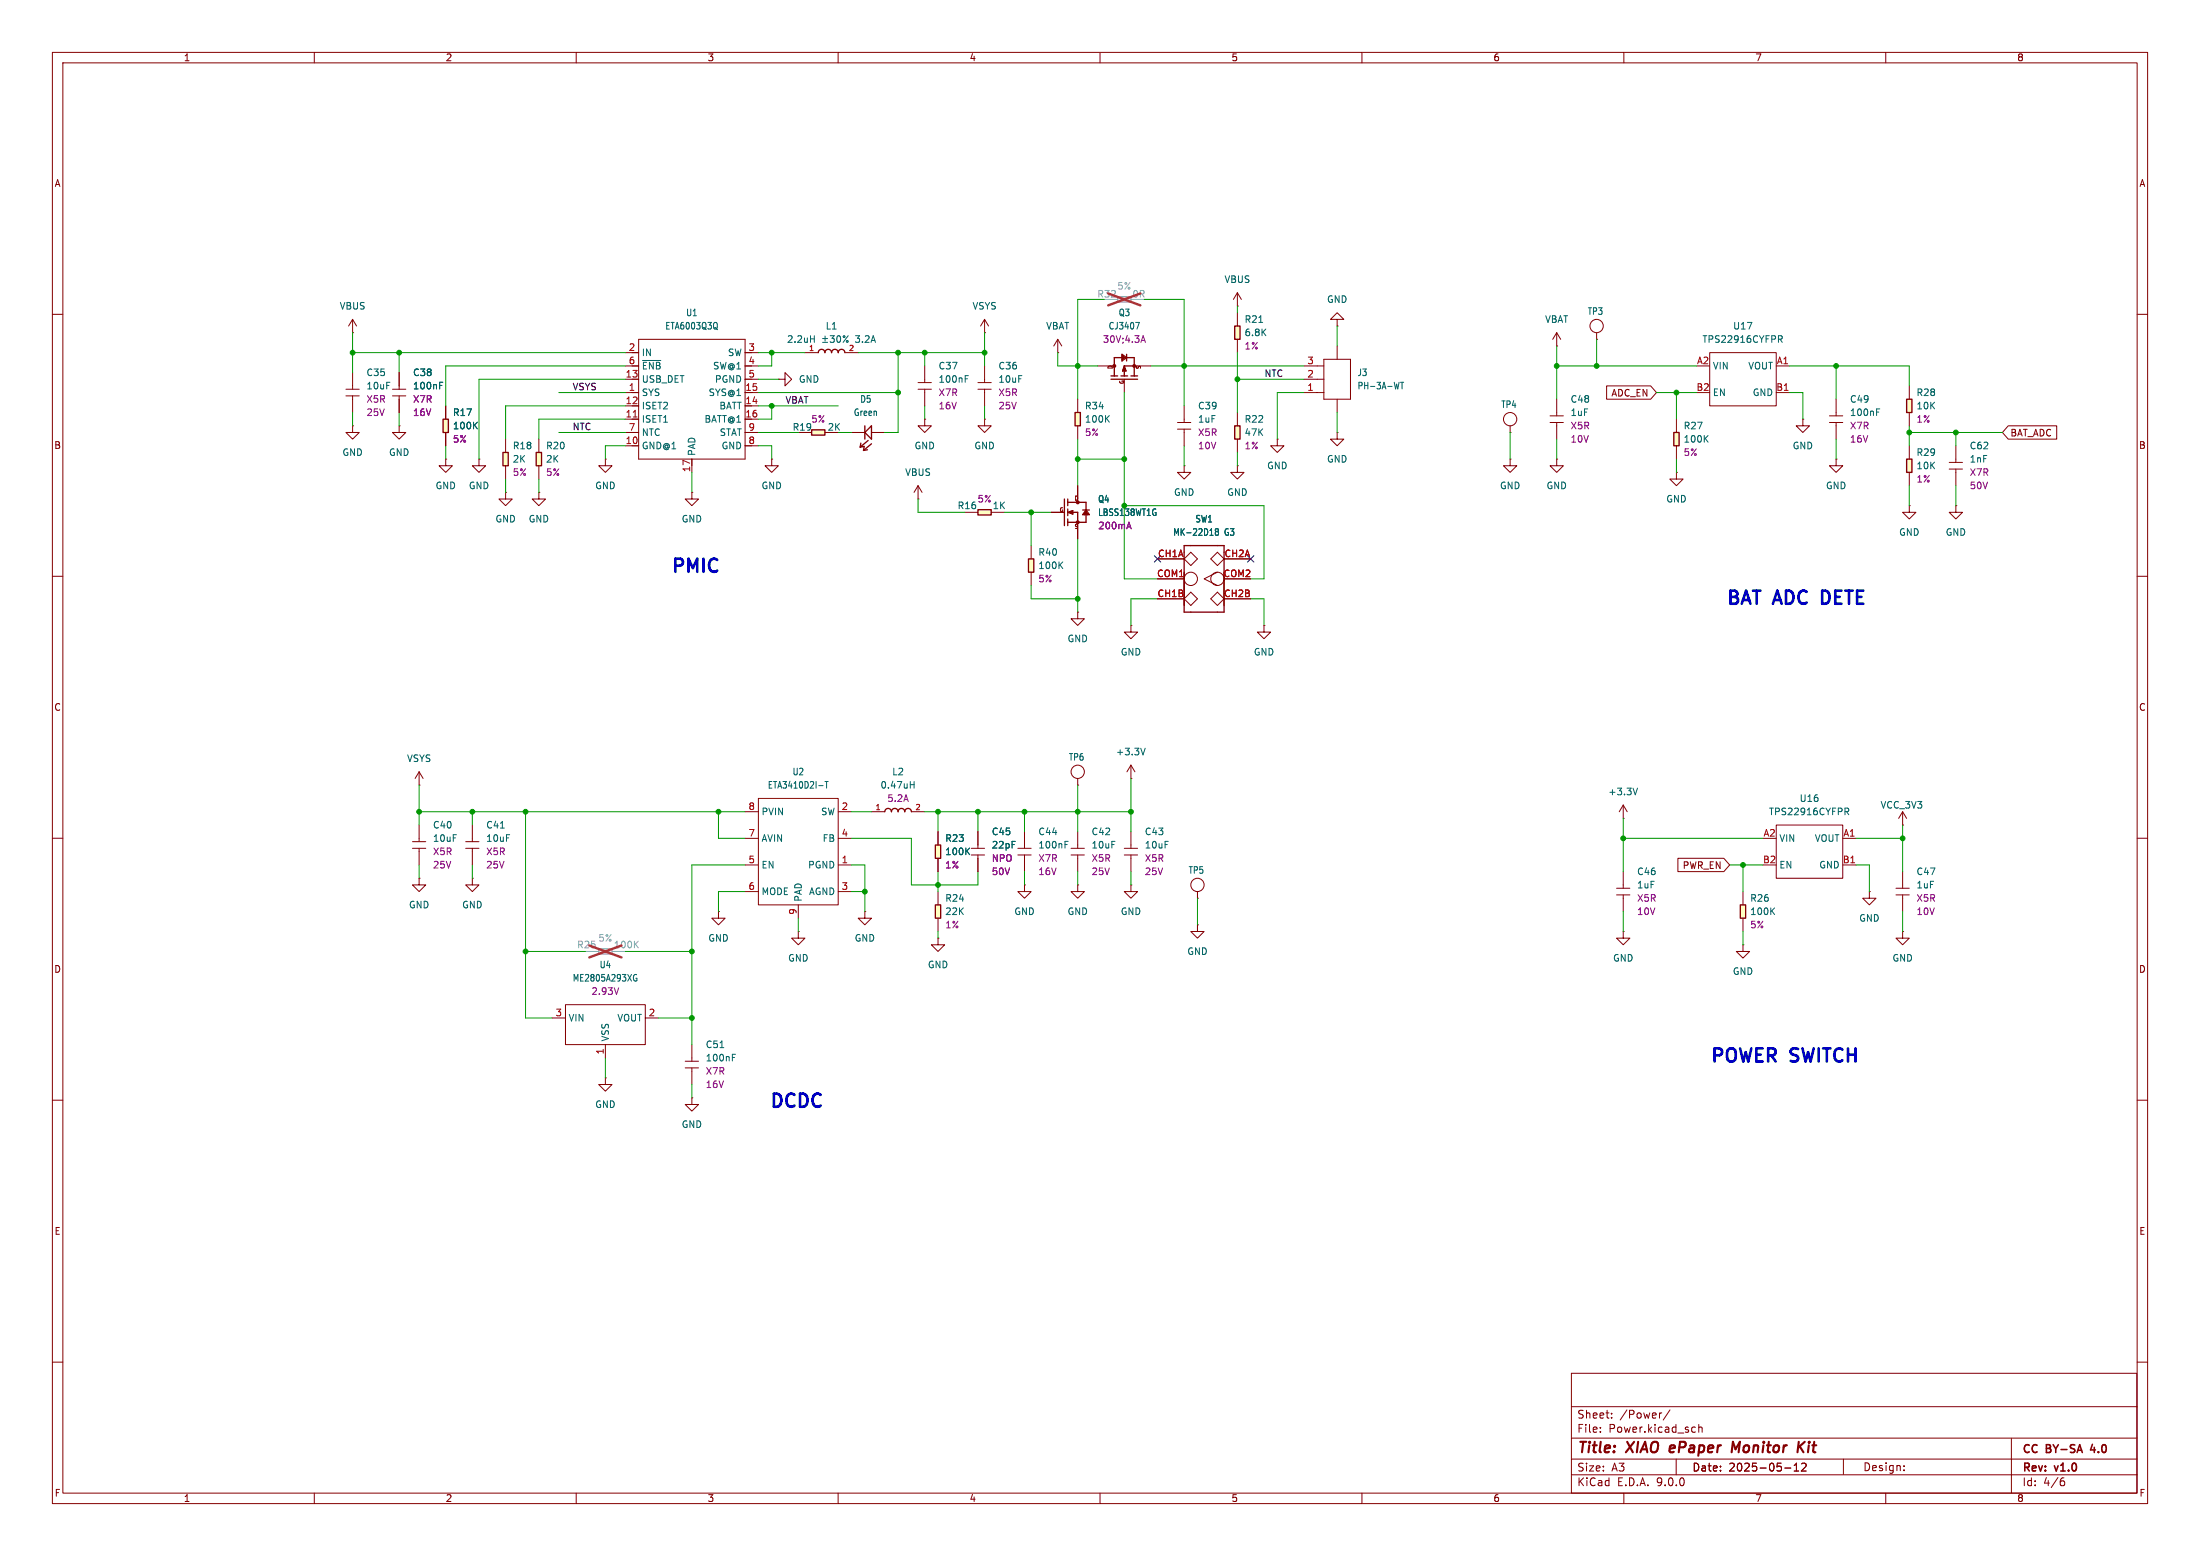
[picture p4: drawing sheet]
<svg xmlns="http://www.w3.org/2000/svg" width="420mm" height="297mm" viewBox="0 0 420 297" stroke-linecap="round" stroke-linejoin="round" font-family="sans-serif">
<g fill="none" stroke="#840000" stroke-width=".19">
<path d="M10 10h400v277h-400zM12 12h396v273h-396zM60 10v2M110 10v2M160 10v2M210 10v2M260 10v2M310 10v2M360 10v2M236.2 58.4h.1M236.2 55.9l-.7 1.3M236.2 55.9l.8 1.3"/>
<path d="M236.2 55.9v2.5M10 60h2M201.9 67.3h.1M201.9 64.8l-.7 1.2M201.9 64.8l.8 1.2M201.9 64.8v2.5M248.9 69.9h3.8M248.9 74.9h3.8M248.9 72.4h3.8M252.7 68.6h5.1v7.6h-5.1zM255.3 61h1.2l-1.2-1.3-1.3 1.3h1.3v1.2M255.3 62.2h.1"/>
<path d="M255.3 66v2.6M255.3 76.2v2.5M408 60h2M255.3 82.6v1.2h1.2l-1.2 1.3-1.3-1.3h1.3M255.3 82.6h.1M10 110h2M408 110h2M10 160h2M80 157.5v3.2M90.2 157.5v3.2M142.2 154.9h2.6M144.8 152.4h15.2v20.3h-15.2z"/>
<path d="M160 154.9h2.6M408 160h2M78.7 161.9h2.6M78.7 160.7h2.6M80 167.6v1.3h1.3l-1.3 1.3-1.3-1.3h1.3M80 167.6h.1M80 161.9v3.2M88.9 161.9h2.5M88.9 160.7h2.5M90.2 167.6v1.3h1.2l-1.2 1.3-1.3-1.3h1.3M90.2 167.6h.1M90.2 161.9v3.2"/>
<path d="M142.2 160h2.6M142.2 165.1h2.6M142.2 170.2h2.6M152.4 172.7v2.6M160 160h2.6M160 165.1h2.6M160 170.2h2.6M10 210h2M408 210h2M10 260h2M300 262.1h107.9v22.9h-107.9zM300 278.5h108"/>
<path d="M300 274.5h108M300 268.5h108M305.5 273.2v.2M305.5 272.5v.1M307.7 270.5v.2M307.7 269.8v.1M317.2 269.7l-.3 .1M318.8 269.1l-1.3 1.9M320 278.5v3M323.2 272.4l.5 .1M323.7 273.3l-.5 .1M324.3 272.5l.2-.1 .4 .1v.9"/>
<path d="M324.3 271.9v1.5M342.5 279.7l.4-.4v1.5M343.9 279.4l.6-.1 .2 .1 .1 .3-.9 1.1h.9M351.9 278.5v2.9M363.5 279.8v.1M384 274.5v4M384 278.5v6.5M408 260h2M60 285v2M110 285v2M160 285v2M210 285v2"/>
<path d="M260 285v2M300 281.5h108M310 285v2M340.7 280.2h1.2M342.5 280.8h.9M360 285v2M363.5 280.6v.1M393.6 282.7h.4l.2 .2-.1 .5-.5 .2M394 282.1l-.4 .1"/>
</g>
<path d="M318.9 276l-.2 .9 .3 .3M319.7 276.3l-.9 .2M332.2 275.2l-.9 1.4-.5-1.4-.2 2M343.6 276.1l.7 1.1M344.5 275.2l-1.2 1.1" fill="none" stroke="#840000" stroke-width=".4"/>
<path d="M399.5 275.7l-.4 1.1h.9" fill="none" stroke="#840000" stroke-width=".3"/>
<path d="M267.1 73l-.3 1.2M267.3 73h.7M267.7 73v1.2M95.5 158.1h.8M156.3 150h.8M157.5 149.2h.6M157.8 149.2v1.2" fill="none" stroke="#006464" stroke-width=".19"/>
<path d="M235.7 62.2h1v2.6h-1z" fill="#ffffc2"/>
<path d="M235.7 62.2h1v2.6h-1zM168.9 154.9a.64 .64 0 0 1 .6-.6 .64 .64 0 0 1 .7 .6 .64 .64 0 0 1 .6-.6 .64 .64 0 0 1 .6 .6 .64 .64 0 0 1 .7-.6 .64 .64 0 0 1 .6 .6 .64 .64 0 0 1 .7-.6 .64 .64 0 0 1 .6 .6" fill="none" stroke="#840000" stroke-width=".25"/>
<g fill="none" stroke="#840000" stroke-width=".19">
<path d="M236.2 59.7v2.5M236.2 64.8v2.5M349.2 79.4h2.6M350.5 76.2v3.2M344.2 80v1.3h1.2l-1.2 1.3-1.3-1.3h1.3M344.2 80h.1M349.2 80.6h2.6M350.5 87.6v1.3h1.3l-1.3 1.3-1.3-1.3h1.3M350.5 87.6h.1M350.5 80.6v3.2M166.4 154.9h2.5M174 154.9h2.5"/>
<path d="M132.1 199.4v3.2M115.6 205.7v1.3h1.2l-1.2 1.3-1.3-1.3h1.3M115.6 205.7h.1M130.8 202.6h2.5M130.8 203.8h2.5M132.1 209.6v1.2h1.2l-1.2 1.3-1.3-1.3h1.3M132.1 209.6h.1M132.1 203.8v3.2"/>
</g>
<path d="M240.3 61.5h.7M358.3 78.7h.4M358.3 78h.6M173.8 149.8h.7M174.5 149.2v1.2M137.5 200h.7M139.8 201.8h.4M139.8 201.2h.6" fill="none" stroke="#006464" stroke-width=".19"/>
<path d="M178.6 161.3h1v2.5h-1z" fill="#ffffc2"/>
<path d="M178.6 161.3h1v2.5h-1z" fill="none" stroke="#840000" stroke-width=".25"/>
<path d="M179.1 158.8v2.5M186.7 158.8v3.1M179.1 163.8v2.6M185.4 161.9h2.6M185.4 163.2h2.6M186.7 163.2v3.2" fill="none" stroke="#840000" stroke-width=".19"/>
<path d="M184.6 162.4l.5 .7M185.1 161.9l-.7 .7" fill="none" stroke="#006464" stroke-width=".19"/>
<path d="M364 76.2h1v2.5h-1z" fill="#ffffc2"/>
<path d="M364 76.2h1v2.5h-1z" fill="none" stroke="#840000" stroke-width=".25"/>
<path d="M364.5 73.7v2.5M364.5 78.7v2.6M364.5 96.5v1.3h1.3l-1.3 1.3-1.3-1.3h1.3M364.5 96.5h.1M372.1 88.3h2.5M372.1 89.5h2.5M373.4 96.5v1.3h1.2l-1.2 1.3-1.3-1.3h1.3M373.4 96.5h.1M373.4 85.1v3.2M373.4 89.5v3.2" fill="none" stroke="#840000" stroke-width=".19"/>
<path d="M114.3 181.1h2.5v1h-2.5z" fill="#f0f0f0"/>
<path d="M114.3 181.1h2.5v1h-2.5z" fill="none" stroke="#a1a1a1" stroke-width=".25"/>
<path d="M111.8 181.6h2.5" fill="none" stroke="#a1a1a1" stroke-width=".19"/>
<path d="M121.8 179.6l-.7 .8M121.3 180.2l.5 .7" fill="none" stroke="#989898" stroke-width=".19"/>
<path d="M112.5 180.5l6.1 2.2M118.6 180.5l-6.1 2.2" fill="none" stroke="#e12e31" stroke-width=".46"/>
<path d="M105.4 194.3h2.5M107.9 191.8h15.3v7.6h-15.3zM115.6 199.4v2.5M123.2 194.3h2.5" fill="none" stroke="#840000" stroke-width=".19"/>
<path d="M121.4 186.7h.2l-.1 .5-.2 .1-.3-.2M121.5 186.1l-.2-.1-.3 .2" fill="none" stroke="#006464" stroke-width=".19"/>
<path d="M118.1 188.5l-.4 1.3" fill="none" stroke="#840084" stroke-width=".19"/>
<path d="M178.6 172.7h1v2.6h-1z" fill="#ffffc2"/>
<path d="M178.6 172.7h1v2.6h-1z" fill="none" stroke="#840000" stroke-width=".25"/>
<path d="M179.1 179.1v1.2h1.2l-1.2 1.3-1.3-1.3h1.3M179.1 179.1h.1M179.1 170.2v2.5M179.1 175.3v2.5" fill="none" stroke="#840000" stroke-width=".19"/>
<path d="M364 87.6h1v2.6h-1z" fill="#ffffc2"/>
<path d="M364 87.6h1v2.6h-1z" fill="none" stroke="#840000" stroke-width=".25"/>
<g fill="none" stroke="#840000" stroke-width=".19">
<path d="M148.6 72.4h1.3v-1.3l1.2 1.3-1.2 1.3v-1.3M148.6 72.4h.1M175.3 73h2.5M175.3 74.3h2.5M176.5 69.9v3.1M176.5 74.3v3.2M175.3 95.3h.1M175.3 92.7l-.8 1.3M175.3 92.7l.7 1.3M175.3 92.7v2.6M176.5 80v1.3h1.3l-1.3 1.3-1.2-1.3h1.2M176.5 80h.1"/>
<path d="M188 80v1.3h1.2l-1.2 1.3-1.3-1.3h1.3M188 80h.1M364.5 85.1v2.5M364.5 90.2v2.5M80 149.9h.1M80 147.3l-.8 1.3M80 147.3l.8 1.3M80 147.3v2.6M195.6 158.8v3.1M205.7 149.9h.1M205.7 148.6v1.3M205.7 158.8v3.1"/>
<path d="M215.9 148.6h.1M215.9 146.1v2.5M215.9 158.8v3.1M215.9 146.1l-.8 1.2M215.9 146.1l.8 1.2M137.2 174v1.3h1.2l-1.2 1.2-1.3-1.2h1.3M137.2 174h.1M152.4 177.8v1.3h1.3l-1.3 1.2-1.3-1.2h1.3M152.4 177.8h.1M165.1 174v1.3h1.3l-1.3 1.2-1.3-1.2h1.3M165.1 174h.1M194.3 161.9h2.5"/>
<path d="M194.3 163.2h2.5M195.6 168.9v1.3h1.2l-1.2 1.3-1.3-1.3h1.3M195.6 168.9h.1M195.6 163.2v3.2M204.5 161.9h2.5M204.5 163.2h2.5M205.7 168.9v1.3h1.3l-1.3 1.3-1.2-1.3h1.2M205.7 168.9h.1M205.7 163.2v3.2M214.6 161.9h2.6M214.6 163.2h2.6M215.9 168.9v1.3h1.3l-1.3 1.3-1.3-1.3h1.3"/>
<path d="M215.9 168.9h.1M215.9 163.2v3.2M228.6 171.5h.1M228.6 176.5v1.3h1.3l-1.3 1.3-1.3-1.3h1.3M228.6 176.5h.1M228.6 170.2v1.3M361.9 169.5h2.6M361.9 170.8h2.6M363.2 166.4v3.1M363.2 170.8v3.2"/>
<circle cx="205.7" cy="147.3" r="1.27"/>
<circle cx="228.6" cy="168.9" r="1.27"/>
</g>
<path d="M184.3 72.3h.4M184.3 71.7h.6M218.6 142.8l-.4 1.3M203.3 161.2h.4M203.3 160.6h.6" fill="none" stroke="#006464" stroke-width=".19"/>
<path d="M154.9 82h2.6v1.1h-2.6z" fill="#ffffc2"/>
<path d="M154.9 82h2.6v1.1h-2.6zM164.2 85.3l.8-.1-.2 .8M164.3 84.6l-.1 .7M165.1 81.3v2.5M165.6 85.9l-.8 .1M165.7 84.1l-1.5 1.2M166.4 84.7l-1.6 1.3M166.4 81.3v2.5l-1.3-1.2z" fill="none" stroke="#840000" stroke-width=".25"/>
<path d="M162.6 82.6h2.5M166.4 82.6h2.5" fill="none" stroke="#840000" stroke-width=".19"/>
<path d="M186.7 97.3h2.5v1h-2.5z" fill="#ffffc2"/>
<path d="M186.7 97.3h2.5v1h-2.5z" fill="none" stroke="#840000" stroke-width=".25"/>
<path d="M326.4 67.3h12.7v10.2h-12.7zM339.1 69.9h2.5M339.1 74.9h2.5M184.1 97.8h2.6" fill="none" stroke="#840000" stroke-width=".19"/>
<path d="M339.5 64.1h.5l.2 .2-.1 .4h-.6M339.8 64.7l.4 .6" fill="none" stroke="#006464" stroke-width=".19"/>
<path d="M319.5 82.6h1v2.5h-1z" fill="#ffffc2"/>
<path d="M156.2 67.3a.64 .64 0 0 1 .6-.6 .64 .64 0 0 1 .7 .6 .64 .64 0 0 1 .6-.6 .64 .64 0 0 1 .6 .6 .64 .64 0 0 1 .7-.6 .64 .64 0 0 1 .6 .6 .64 .64 0 0 1 .7-.6 .64 .64 0 0 1 .6 .6M319.5 82.6h1v2.5h-1zM226.1 105.4v-1.3h7.6v1.3M226.1 106.7v10.1h7.6v-10.1" fill="none" stroke="#840000" stroke-width=".25"/>
<g fill="none" stroke="#840000" stroke-width=".19">
<path d="M153.7 67.3h2.5M161.3 67.3h2.5M188 63.5h.1M188 61l-.8 1.2M188 61l.7 1.2M188 61v2.5M297.2 66h.1M297.2 63.5l-.8 1.3M297.2 63.5l.7 1.3M297.2 63.5v2.5M304.8 64.8h.1M304.8 63.5v1.3"/>
<path d="M147.3 87.6v1.3h1.3l-1.3 1.3-1.3-1.3h1.3M147.3 87.6h.1M288.3 82.6h.1M288.3 81.3v1.3M297.2 87.6v1.3h1.2l-1.2 1.3-1.3-1.3h1.3M297.2 87.6h.1M320 90.2v1.2h1.3l-1.3 1.3-1.2-1.3h1.2M320 90.2h.1M320 80v2.6M320 85.1v2.5M221 106.7h5.1M221 110.5h5.1"/>
<path d="M221 114.3h5.1M227.3 105.4l1.3 1.3-1.3 1.3-1.2-1.3zM227.3 113l1.3 1.3-1.3 1.3-1.2-1.3zM231.1 106.7l1.3-1.3 1.3 1.3-1.3 1.3zM231.1 114.3l1.3-1.3 1.3 1.3-1.3 1.3zM232.4 109.2l-2.5 1.3 2.5 1.3M233.7 106.7h5.1M233.7 110.5h5.1M233.7 114.3h5.1"/>
<circle cx="304.8" cy="62.2" r="1.27"/>
<circle cx="288.3" cy="80" r="1.27"/>
<circle cx="227.3" cy="110.5" r="1.27"/>
<circle cx="232.4" cy="110.5" r="1.27"/>
</g>
<g fill="none" stroke="#006464" stroke-width=".19">
<path d="M154.7 64.7h.8M155.5 64.1v1.2M157 64.6h1M157 65.3h1M157.5 64.1v1M158.5 64.1h.8l-.5 .5 .4 .1v.5l-.2 .1-.5-.1M159.9 64.2l.2-.1a.68 .68 0 0 1 .4 .6 .68 .68 0 0 1-.4 .6l-.4-.4zM161.9 64.1l-.9 1.2M325.5 83.7l.6 .7M326.1 83.1l-.7 .8M232.2 101.5l-.2-.3 .2-.3h.2l.2 .3-.2 .3M232.2 101.5l-.2 .2 .2 .5 .3-.1 .1-.2-.2-.4"/>
<path d="M232.2 101.5h.2"/>
<circle cx="161.1" cy="64.3" r=".18"/>
<circle cx="161.7" cy="65.2" r=".18"/>
</g>
<path d="M84.6 80h1v2.6h-1z" fill="#ffffc2"/>
<path d="M84.6 80h1v2.6h-1z" fill="none" stroke="#840000" stroke-width=".25"/>
<g fill="none" stroke="#840000" stroke-width=".19">
<path d="M66 75.6h2.6M66 74.3h2.6M67.3 71.1v3.2M67.3 75.6v3.1M74.9 75.6h2.6M74.9 74.3h2.6M76.2 71.1v3.2M76.2 75.6v3.1M85.1 77.5v2.5M295.9 79.4h2.5M297.2 76.2v3.2M67.3 81.3v1.3h1.3l-1.3 1.2-1.3-1.2h1.3"/>
<path d="M67.3 81.3h.1M76.2 81.3v1.3h1.3l-1.3 1.2-1.3-1.2h1.3M76.2 81.3h.1M85.1 87.6v1.3h1.3l-1.3 1.3-1.3-1.3h1.3M85.1 87.6h.1M85.1 82.6v2.5M91.4 87.6v1.3h1.3l-1.3 1.3-1.2-1.3h1.2M91.4 87.6h.1M226.1 88.9v1.3h1.2l-1.2 1.2-1.3-1.2h1.3M226.1 88.9h.1M236.2 88.9v1.3h1.3l-1.3 1.2-1.3-1.2h1.3M236.2 88.9h.1"/>
<path d="M288.3 87.6v1.3h1.3l-1.3 1.3-1.3-1.3h1.3M288.3 87.6h.1M295.9 80.6h2.5M297.2 80.6v3.2M205.7 116.8v1.3h1.3l-1.3 1.3-1.2-1.3h1.2M205.7 116.8h.1M215.9 119.4v1.3h1.3l-1.3 1.2-1.3-1.2h1.3M215.9 119.4h.1M241.3 119.4v1.3h1.3l-1.3 1.2-1.3-1.2h1.3M241.3 119.4h.1"/>
</g>
<path d="M83.9 73.6h.5M83.9 73h.6M90.6 81.1l.5 .8M91.1 80.6l-.7 .7" fill="none" stroke="#006464" stroke-width=".19"/>
<path d="M196.3 106.7h1.1v2.5h-1.1z" fill="#ffffc2"/>
<g fill="none" stroke="#840000" stroke-width=".25">
<path d="M203.2 95.3v5M203.8 95.3v1.2M203.8 97.2v1.2M203.8 99.1v1.2M203.8 95.9h3.5v3.8h-3.5M204.2 97.8l.6 .3M204.2 97.8h1.5v1.9M204.3 97.7l.5 .4M204.8 97.5l-1 .3 1 .3M204.8 97.5l-.6 .3M204.8 97.5v.6M206.7 97.3h1.3"/>
<path d="M207.3 97.3l.7 .9h-1.3zM207.3 97.8l-.3 .3M207.3 97.8l-.3 .4M207.3 97.8l.3 .3M207.3 97.8l.3 .4M196.3 106.7h1.1v2.5h-1.1z"/>
<circle cx="205.7" cy="99.7" r=".25"/>
</g>
<g fill="none" stroke="#840000" stroke-width=".19">
<path d="M67.3 63.5h.1M67.3 61l-.8 1.2M67.3 61l.8 1.2M67.3 61v2.5M186.7 74.3h2.5M186.7 73h2.5M188 69.9v3.1M188 74.3v3.2M96.5 94v1.3h1.3l-1.3 1.2-1.3-1.2h1.3M96.5 94h.1M200.7 97.8h2.5M205.7 92.7v2.6"/>
<path d="M205.7 99.7v3.2M196.8 104.1v2.6M196.8 109.2v2.6M339.1 157.5h12.7v10.1h-12.7zM363.2 157.5h.1M363.2 154.9l-.7 1.3M363.2 154.9l.8 1.3M363.2 154.9v2.6M309.9 177.8v1.3h1.2l-1.2 1.2-1.3-1.2h1.3M309.9 177.8h.1M351.8 160h2.5M351.8 165.1h2.5"/>
<path d="M356.9 170.2v1.3h1.2l-1.2 1.2-1.3-1.2h1.3M356.9 170.2h.1M363.2 177.8v1.3h1.3l-1.3 1.2-1.3-1.2h1.3M363.2 177.8h.1"/>
</g>
<path d="M202.3 107.8l.6 .7M202.9 107.3l-.7 .7M352.2 154.2h.5l.2 .3-.1 .4h-.6M352.5 154.9l.4 .6" fill="none" stroke="#006464" stroke-width=".19"/>
<path d="M215.5 99.7l.5 1.2M215.2 100.6h.6" fill="none" stroke="#840084" stroke-width=".19"/>
<path d="M102.4 86.4h1v2.5h-1z" fill="#ffffc2"/>
<path d="M102.4 86.4h1v2.5h-1z" fill="none" stroke="#840000" stroke-width=".25"/>
<path d="M102.9 83.8v2.6M102.9 88.9v2.5" fill="none" stroke="#840000" stroke-width=".19"/>
<path d="M96 86.4h1v2.5h-1z" fill="#ffffc2"/>
<path d="M96 86.4h1v2.5h-1z" fill="none" stroke="#840000" stroke-width=".25"/>
<g fill="none" stroke="#840000" stroke-width=".19">
<path d="M96.5 83.8v2.6M96.5 88.9v2.5M102.9 94v1.3h1.2l-1.2 1.2-1.3-1.2h1.3M102.9 94h.1M309.9 156.2h.1M309.9 153.7v2.5M309.9 153.7l-.8 1.2M309.9 153.7l.7 1.2M308.6 169.5h2.5M308.6 170.8h2.5M309.9 166.4v3.1M309.9 170.8v3.2"/>
<path d="M332.7 180.3v1.3h1.3l-1.3 1.3-1.2-1.3h1.2M332.7 180.3h.1"/>
</g>
<path d="M312.6 150.4l-.4 1.3" fill="none" stroke="#006464" stroke-width=".19"/>
<path d="M332.2 172.7h1v2.6h-1z" fill="#ffffc2"/>
<path d="M332.2 172.7h1v2.6h-1z" fill="none" stroke="#840000" stroke-width=".25"/>
<path d="M115.6 87.6v1.3h1.2l-1.2 1.3-1.3-1.3h1.3M115.6 87.6h.1M132.1 94v1.3h1.2l-1.2 1.2-1.3-1.2h1.3M132.1 94h.1M332.7 170.2v2.5M332.7 175.3v2.5" fill="none" stroke="#840000" stroke-width=".19"/>
<path d="M338.2 173.8l.6 .8M338.8 173.3l-.7 .7" fill="none" stroke="#006464" stroke-width=".19"/>
<path d="M213.4 56.6h2.5v1.1h-2.5z" fill="#f0f0f0"/>
<path d="M213.4 56.6h2.5v1.1h-2.5z" fill="none" stroke="#a1a1a1" stroke-width=".25"/>
<path d="M210.8 57.2h2.6" fill="none" stroke="#a1a1a1" stroke-width=".19"/>
<path d="M211.6 56l6.1 2.3M217.7 56l-6.1 2.3" fill="none" stroke="#e12e31" stroke-width=".46"/>
<g fill="none" stroke="#840000" stroke-width=".25">
<path d="M212.1 72.4h5.1M212.1 71.8h1.3M212.7 71.8v-3.5h3.8v3.5M214 71.8h1.3M214.2 67.6l.9 .7-.9 .6zM214.2 67.9l.4 .4M214.3 70.8h.6M214.3 67.9l.3 .4M214.6 70.2v1.6M214.6 70.2l.3 .6M214.6 70.2l-.3 .6M214.6 69.9l-.3 .9"/>
<path d="M214.6 69.9l.3 .9M214.6 69.9h1.9M214.6 68.3l-.4 .3M214.6 68.3l-.3 .3M214.8 70.4l-.5 .4M215.1 67.6v1.3M215.9 71.8h1.3"/>
<circle cx="216.5" cy="69.8" r=".25"/>
</g>
<path d="M209.5 69.9h2.6M214.6 69.9v.3M214.6 72.4v2.5M216.5 69.9h3.2" fill="none" stroke="#840000" stroke-width=".19"/>
<path d="M216.8 61.5h.7l-.4 1.3" fill="none" stroke="#006464" stroke-width=".19"/>
<path d="M217.9 65h.6M218.2 64.1l.5 1.2" fill="none" stroke="#840084" stroke-width=".19"/>
<path d="M235.7 81.3h1v2.5h-1z" fill="#ffffc2"/>
<path d="M235.7 81.3h1v2.5h-1z" fill="none" stroke="#840000" stroke-width=".25"/>
<g fill="none" stroke="#840000" stroke-width=".19">
<path d="M119.4 67.3h2.5M119.4 69.9h2.5M119.4 72.4h2.5M119.4 74.9h2.5M119.4 77.5h2.5M121.9 64.8h20.3v22.8h-20.3zM142.2 67.3h2.6M142.2 69.9h2.6M142.2 72.4h2.6M142.2 74.9h2.6M142.2 77.5h2.6M226.1 77.5v3.1"/>
<path d="M236.2 78.7v2.6M119.4 80h2.5M119.4 82.6h2.5M119.4 85.1h2.5M132.1 87.6v2.6M142.2 80h2.6M142.2 82.6h2.6M142.2 85.1h2.6M224.8 80.6h2.5M224.8 81.9h2.5M226.1 81.9v3.2M236.2 83.8v2.6"/>
<path d="M243.8 83.8v1.3h1.3l-1.3 1.3-1.2-1.3h1.2M243.8 83.8h.1"/>
</g>
<path d="M122.7 68.8h3.5M136.9 62.9h.1M136.9 61.7v.9" fill="none" stroke="#006464" stroke-width=".19"/>
<path d="M120.9 79.6h.7" fill="none" stroke="#a90000" stroke-width=".19"/>
<path d="M205.2 78.7h1v2.6h-1z" fill="#ffffc2"/>
<path d="M205.2 78.7h1v2.6h-1z" fill="none" stroke="#840000" stroke-width=".25"/>
<g fill="none" stroke="#840000" stroke-width=".19">
<path d="M76.2 71.1v2.6M76.2 76.2v2.5M85.1 77.5v2.5M205.7 76.2v2.5M306.7 73.7h8.4l1.1 1.2-1.1 1.3h-8.4zM85.1 82.6v2.5M200.7 97.8h2.5M205.7 81.3v2.5M205.7 92.7v2.6M383.4 81.3h9.2v2.5h-9.2l-1.1-1.2zM205.7 100.3v2.6M221 106.7h5.1"/>
<path d="M221 110.5h5.1M221 114.3h5.1M233.7 106.7h5.1M233.7 110.5h5.1M233.7 114.3h5.1M179.1 158.8v2.5M186.7 158.8v2.5M179.1 163.8v2.6M186.7 163.8v2.6M320.3 163.8h8.8l1.1 1.3-1.1 1.3h-8.8z"/>
</g>
<path d="M83.9 73.6h.5M83.9 73h.6M211.2 79.9l.6 .7M211.8 79.3l-.7 .7M90.6 81.1l.5 .8M91.1 80.6l-.7 .7M232.2 101.5l-.2-.3 .2-.3h.2l.2 .3-.2 .3M232.2 101.5l-.2 .2 .2 .5 .3-.1 .1-.2-.2-.4M232.2 101.5h.2M184.6 162.4l.5 .7M185.1 161.9l-.7 .7" fill="none" stroke="#006464" stroke-width=".19"/>
<g fill="none" stroke="#009600" stroke-width=".19">
<path d="M210.8 57.2h-5.1v19M218.4 57.2h7.7v20.3M236.2 58.4v1.3M67.3 67.3h52.1M67.3 63.5v7.6M67.3 78.7v2.6M76.2 67.3v3.8M76.2 78.7v2.6M106.7 74.9h12.7M119.4 69.9h-34.3v7.6M119.4 77.5h-22.9v6.3M119.4 72.4h-28v15.2"/>
<path d="M144.8 77.5h15.2M144.8 74.9h26.6M144.8 72.4h3.8M144.8 67.3h8.9M147.3 77.5v2.5h-2.5M147.3 67.3v2.6h-2.5M163.8 67.3h24.2M171.4 67.3v15.3h-2.5M176.5 67.3v2.6M176.5 77.5v2.5M188 63.5v6.4M188 77.5v2.5"/>
<path d="M201.9 67.3v2.6h7.6M214.6 74.9v35.6h6.4M219.7 69.9h29.2M236.2 72.4h12.7M236.2 67.3v11.4M248.9 74.9h-5.1v8.9M255.3 62.2v3.8M255.3 78.7v3.9M297.2 69.9h26.6M297.2 66v10.2M304.8 64.8v5.1M316.2 74.9h7.6"/>
<path d="M320 74.9v5.1M341.6 69.9h22.9v3.8M341.6 74.9h2.6v5.1M350.5 69.9v6.3M85.1 85.1v2.5M96.5 91.4v2.6M102.9 91.4v2.6M106.7 82.6h12.7M119.4 85.1h-3.8v2.5M119.4 80h-16.5v3.8M132.1 90.2v3.8M144.8 82.6h7.6"/>
<path d="M144.8 85.1h2.5v2.5M160 82.6h2.6M175.3 95.3v2.5h8.8M191.8 97.8h8.9M196.8 97.8v6.3M205.7 83.8v8.9M205.7 87.6h8.9M214.6 96.5h26.7v14h-2.5M226.1 85.1v3.8M236.2 86.4v2.5M288.3 82.6v5M297.2 83.8v3.8"/>
<path d="M320 87.6v2.6M350.5 83.8v3.8M364.5 82.6h17.8M364.5 81.3v3.8M364.5 92.7v3.8M373.4 82.6v2.5M373.4 92.7v3.8M196.8 111.8v2.5h8.9M205.7 102.9v13.9M221 114.3h-5.1v5.1M238.8 114.3h2.5v5.1M80 154.9h62.2"/>
<path d="M80 149.9v7.6M90.2 154.9v2.6M100.3 154.9v39.4h5.1M137.2 154.9v5.1h5M162.6 154.9h3.8M176.5 154.9h39.4M179.1 154.9v3.9M186.7 154.9v3.9M195.6 154.9v3.9M205.7 149.9v8.9M215.9 148.6v10.2M309.9 156.2v10.2"/>
<path d="M363.2 157.5v8.9M80 165.1v2.5M90.2 165.1v2.5M142.2 165.1h-10.1v34.3M142.2 170.2h-5v3.8M152.4 175.3v2.5M162.6 165.1h2.5v8.9M162.6 160h11.4v8.9h12.7v-2.5M162.6 170.2h2.5M179.1 166.4v3.8M179.1 177.8v1.3M195.6 166.4v2.5"/>
<path d="M205.7 166.4v2.5M215.9 166.4v2.5M228.6 171.5v5M309.9 160h26.6M309.9 174v3.8M330.2 165.1h6.3M332.7 165.1v5.1M332.7 177.8v2.5M354.3 165.1h2.6v5.1M354.3 160h8.9M363.2 174v3.8M100.3 181.6h11.5"/>
<path d="M119.4 181.6h12.7M125.7 194.3h6.4M115.6 201.9v3.8M132.1 207v2.6"/>
</g>
<path d="M220.4 106.1l1.2 1.2M221.6 106.1l-1.2 1.2M238.2 106.1l1.2 1.2M239.4 106.1l-1.2 1.2" fill="none" stroke="#000084" stroke-width=".19"/>
<path d="M348.5 112.7h-.6v2.5h.6" fill="none" stroke="#0000c2" stroke-width=".5"/>
<path d="M215.5 99.7l.5 1.2M215.2 100.6h.6" fill="none" stroke="#840084" stroke-width=".19"/>
<g fill="#009600" stroke="#009600" stroke-width=".19">
<circle cx="100.3" cy="154.9" r=".46"/>
<circle cx="100.3" cy="181.6" r=".46"/>
<circle cx="132.1" cy="194.3" r=".46"/>
<circle cx="137.2" cy="154.9" r=".46"/>
<circle cx="132.1" cy="181.6" r=".46"/>
<circle cx="80" cy="154.9" r=".46"/>
<circle cx="90.2" cy="154.9" r=".46"/>
<circle cx="171.4" cy="67.3" r=".46"/>
<circle cx="147.3" cy="77.5" r=".46"/>
<circle cx="147.3" cy="67.3" r=".46"/>
<circle cx="76.2" cy="67.3" r=".46"/>
<circle cx="67.3" cy="67.3" r=".46"/>
<circle cx="165.1" cy="170.2" r=".46"/>
<circle cx="179.1" cy="154.9" r=".46"/>
<circle cx="186.7" cy="154.9" r=".46"/>
<circle cx="179.1" cy="168.9" r=".46"/>
<circle cx="176.5" cy="67.3" r=".46"/>
<circle cx="171.4" cy="74.9" r=".46"/>
<circle cx="188" cy="67.3" r=".46"/>
<circle cx="205.7" cy="114.3" r=".46"/>
<circle cx="214.6" cy="96.5" r=".46"/>
<circle cx="196.8" cy="97.8" r=".46"/>
<circle cx="363.2" cy="160" r=".46"/>
<circle cx="332.7" cy="165.1" r=".46"/>
<circle cx="309.9" cy="160" r=".46"/>
<circle cx="226.1" cy="69.9" r=".46"/>
<circle cx="214.6" cy="87.6" r=".46"/>
<circle cx="205.7" cy="87.6" r=".46"/>
<circle cx="205.7" cy="69.9" r=".46"/>
<circle cx="236.2" cy="72.4" r=".46"/>
<circle cx="350.5" cy="69.9" r=".46"/>
<circle cx="373.4" cy="82.6" r=".46"/>
<circle cx="364.5" cy="82.6" r=".46"/>
<circle cx="195.6" cy="154.9" r=".46"/>
<circle cx="205.7" cy="154.9" r=".46"/>
<circle cx="215.9" cy="154.9" r=".46"/>
<circle cx="320" cy="74.9" r=".46"/>
<circle cx="297.2" cy="69.9" r=".46"/>
<circle cx="304.8" cy="69.9" r=".46"/>
</g>
<g font-size="3.5" fill="#0000c2">
<text x="128" y="109.5">PMIC</text>
<text x="329.4" y="115.6">BAT ADC</text>
<text x="348.9" y="115.6">DETE</text>
<text x="326.4" y="202.9">POWER</text>
<text x="342" y="202.9">SWITCH</text>
<text x="146.8" y="211.6">DCDC</text>
</g>
<g font-size="2.8" fill="#840000">
<text x="301" y="277.9">Title:</text>
<text x="310.6" y="277.9">XIAO</text>
<text x="319.6" y="277.9">ePaper</text>
<text x="332.2" y="277.9">Monitor</text>
<text x="345.6" y="277.9">Kit</text>
</g>
<g font-size="2.1" fill="#840000">
<text x="301" y="273.7">File:</text>
<text x="301" y="271">Sheet:</text>
<text x="307.1" y="273.7">Power.kicad_sch</text>
<text x="309.2" y="271">/Power/</text>
<text x="301" y="281.1">Size:</text>
<text x="307.6" y="281.1">A3</text>
<text x="323" y="281.1">Date:</text>
<text x="330" y="281.1">2025-05-12</text>
<text x="355.6" y="281">Design:</text>
<text x="386" y="277.8">CC</text>
<text x="386" y="281.3">Rev:</text>
<text x="390.7" y="277.8">BY-SA</text>
<text x="392.4" y="281.3">v1.0</text>
<text x="399.8" y="277.8">4.0</text>
<text x="301" y="283.9">KiCad</text>
<text x="308.7" y="283.9">E.D.A.</text>
<text x="316.3" y="283.9">9.0.0</text>
<text x="386" y="283.9">Id:</text>
<text x="390.1" y="283.9">4/6</text>
</g>
<g font-size="1.8" fill="#840000">
<text x="35" y="11.9">1</text>
<text x="85" y="11.9">2</text>
<text x="135" y="11.9">3</text>
<text x="185" y="11.9">4</text>
<text x="235" y="11.9">5</text>
<text x="285" y="11.9">6</text>
<text x="335" y="11.9">7</text>
<text x="385" y="11.9">8</text>
<text x="10.3" y="35.9">A</text>
<text x="408.3" y="35.9">A</text>
<text x="307.5" y="75.9">ADC_EN</text>
<text x="383.7" y="83.5">BAT_ADC</text>
<text x="10.3" y="85.9">B</text>
<text x="408.2" y="85.9">B</text>
<text x="10.3" y="135.9">C</text>
<text x="408.2" y="135.9">C</text>
<text x="321.1" y="166.1">PWR_EN</text>
<text x="10.3" y="185.9">D</text>
<text x="408.2" y="185.9">D</text>
<text x="10.3" y="235.9">E</text>
<text x="408.3" y="235.9">E</text>
<text x="10.3" y="285.9">F</text>
<text x="35" y="286.9">1</text>
<text x="85" y="286.9">2</text>
<text x="135" y="286.9">3</text>
<text x="185" y="286.9">4</text>
<text x="235" y="286.9">5</text>
<text x="285" y="286.9">6</text>
<text x="335" y="286.9">7</text>
<text x="385" y="286.9">8</text>
<text x="408.3" y="285.9">F</text>
</g>
<g font-size="1.8" fill="#006464">
<text x="64.8" y="59.3">VBUS</text>
<text x="185.6" y="59.3">VSYS</text>
<text x="233.7" y="54.2">VBUS</text>
<text x="253.2" y="58">GND</text>
<text x="126.9" y="63.1">ETA6003Q3Q</text>
<text x="130.9" y="60.6">U1</text>
<text x="150.2" y="65.6">2.2uH</text>
<text x="157.5" y="63.1">L1</text>
<text x="163.4" y="65.6">3.2A</text>
<text x="199.6" y="63.1">VBAT</text>
<text x="211.5" y="63.1">CJ3407</text>
<text x="213.5" y="60.6">Q3</text>
<text x="237.5" y="61.8">R21</text>
<text x="237.5" y="64.4">6.8K</text>
<text x="294.9" y="61.8">VBAT</text>
<text x="303" y="60.3">TP3</text>
<text x="324.9" y="65.6">TPS22916CYFPR</text>
<text x="330.8" y="63.1">U17</text>
<text x="69.9" y="72">C35</text>
<text x="78.7" y="72">C38</text>
<text x="122.4" y="68.2">IN</text>
<text x="122.4" y="70.7">~{ENB}</text>
<text x="136" y="70.7">SW@1</text>
<text x="138.9" y="68.2">SW</text>
<text x="179.1" y="70.7">C37</text>
<text x="190.5" y="70.7">C36</text>
<text x="259.1" y="72">J3</text>
<text x="326.9" y="70.7">VIN</text>
<text x="333.7" y="70.7">VOUT</text>
<text x="69.9" y="74.5">10uF</text>
<text x="78.7" y="74.5">100nF</text>
<text x="122.4" y="73.3">USB_DET</text>
<text x="122.4" y="75.8">SYS</text>
<text x="135.2" y="75.8">SYS@1</text>
<text x="136.4" y="73.3">PGND</text>
<text x="152.4" y="73.3">GND</text>
<text x="164.1" y="77.1">D5</text>
<text x="179.1" y="73.3">100nF</text>
<text x="190.5" y="73.3">10uF</text>
<text x="259.1" y="74.5">PH-3A-WT</text>
<text x="299.7" y="77.1">C48</text>
<text x="326.9" y="75.8">EN</text>
<text x="334.5" y="75.8">GND</text>
<text x="353.1" y="77.1">C49</text>
<text x="365.8" y="75.8">R28</text>
<text x="86.4" y="82.1">100K</text>
<text x="86.4" y="79.6">R17</text>
<text x="122.4" y="78.3">ISET2</text>
<text x="122.4" y="80.9">ISET1</text>
<text x="122.4" y="83.4">NTC</text>
<text x="134.4" y="80.9">BATT@1</text>
<text x="137.2" y="78.3">BATT</text>
<text x="137.3" y="83.4">STAT</text>
<text x="151.2" y="82.4">R19</text>
<text x="157.9" y="82.4">2K</text>
<text x="162.9" y="79.6">Green</text>
<text x="207" y="80.9">100K</text>
<text x="207" y="78.3">R34</text>
<text x="228.6" y="80.9">1uF</text>
<text x="228.6" y="78.3">C39</text>
<text x="237.5" y="80.9">R22</text>
<text x="237.5" y="83.4">47K</text>
<text x="286.5" y="78.1">TP4</text>
<text x="299.7" y="79.6">1uF</text>
<text x="321.3" y="82.1">R27</text>
<text x="353.1" y="79.6">100nF</text>
<text x="365.8" y="78.3">10K</text>
<text x="65.3" y="87.2">GND</text>
<text x="74.2" y="87.2">GND</text>
<text x="97.8" y="88.5">2K</text>
<text x="97.8" y="86">R18</text>
<text x="104.1" y="88.5">2K</text>
<text x="104.1" y="86">R20</text>
<text x="122.4" y="86">GND@1</text>
<text x="132.9" y="87.1" transform="rotate(-90 132.9 87.1)">PAD</text>
<text x="137.7" y="86">GND</text>
<text x="174.5" y="86">GND</text>
<text x="185.9" y="86">GND</text>
<text x="241.8" y="89.8">GND</text>
<text x="253.2" y="88.5">GND</text>
<text x="321.3" y="84.7">100K</text>
<text x="342.1" y="86">GND</text>
<text x="365.8" y="87.2">R29</text>
<text x="365.8" y="89.8">10K</text>
<text x="375.9" y="88.5">1nF</text>
<text x="375.9" y="86">C62</text>
<text x="83.1" y="93.6">GND</text>
<text x="89.4" y="93.6">GND</text>
<text x="113.5" y="93.6">GND</text>
<text x="145.3" y="93.6">GND</text>
<text x="172.7" y="91">VBUS</text>
<text x="224" y="94.8">GND</text>
<text x="234.2" y="94.8">GND</text>
<text x="286.3" y="93.6">GND</text>
<text x="295.1" y="93.6">GND</text>
<text x="348.5" y="93.6">GND</text>
<text x="94.5" y="99.9">GND</text>
<text x="100.8" y="99.9">GND</text>
<text x="130" y="99.9">GND</text>
<text x="182.7" y="97.4">R16</text>
<text x="209.5" y="96.1">Q4</text>
<text x="209.5" y="98.7">LBSS138WT1G</text>
<text x="228.1" y="99.9">SW1</text>
<text x="318" y="96.1">GND</text>
<text x="198.1" y="106.3">R40</text>
<text x="223.9" y="102.5">MK-22D18</text>
<text x="233.8" y="102.5">G3</text>
<text x="362.5" y="102.5">GND</text>
<text x="371.3" y="102.5">GND</text>
<text x="198.1" y="108.8">100K</text>
<text x="203.7" y="122.8">GND</text>
<text x="213.9" y="125.3">GND</text>
<text x="239.3" y="125.3">GND</text>
<text x="77.6" y="145.6">VSYS</text>
<text x="151.2" y="148.2">U2</text>
<text x="170.2" y="148.2">L2</text>
<text x="203.9" y="145.4">TP6</text>
<text x="213" y="144.4">+3.3V</text>
<text x="145.3" y="155.8">PVIN</text>
<text x="146.5" y="150.7">ETA3410D2I-T</text>
<text x="156.6" y="155.8">SW</text>
<text x="168" y="150.7">0.47uH</text>
<text x="306.9" y="152">+3.3V</text>
<text x="337.6" y="155.8">TPS22916CYFPR</text>
<text x="343.5" y="153.3">U16</text>
<text x="358.9" y="154.5">VCC_3V3</text>
<text x="82.6" y="158.3">C40</text>
<text x="82.6" y="160.9">10uF</text>
<text x="92.7" y="158.3">C41</text>
<text x="92.7" y="160.9">10uF</text>
<text x="145.3" y="160.9">AVIN</text>
<text x="157" y="160.9">FB</text>
<text x="180.3" y="160.9">R23</text>
<text x="189.2" y="159.6">C45</text>
<text x="198.1" y="159.6">C44</text>
<text x="208.3" y="159.6">C42</text>
<text x="218.4" y="159.6">C43</text>
<text x="339.6" y="160.9">VIN</text>
<text x="346.4" y="160.9">VOUT</text>
<text x="145.3" y="166">EN</text>
<text x="154.2" y="166">PGND</text>
<text x="180.3" y="163.4">100K</text>
<text x="189.2" y="162.2">22pF</text>
<text x="198.1" y="162.2">100nF</text>
<text x="208.3" y="162.2">10uF</text>
<text x="218.4" y="162.2">10uF</text>
<text x="226.8" y="167">TP5</text>
<text x="312.4" y="167.2">C46</text>
<text x="339.6" y="166">EN</text>
<text x="347.2" y="166">GND</text>
<text x="365.8" y="167.2">C47</text>
<text x="78" y="173.6">GND</text>
<text x="88.1" y="173.6">GND</text>
<text x="145.3" y="171">MODE</text>
<text x="153.3" y="172.2" transform="rotate(-90 153.3 172.2)">PAD</text>
<text x="154.3" y="171">AGND</text>
<text x="180.3" y="172.3">R24</text>
<text x="312.4" y="169.8">1uF</text>
<text x="334" y="172.3">R26</text>
<text x="365.8" y="169.8">1uF</text>
<text x="135.1" y="179.9">GND</text>
<text x="163.1" y="179.9">GND</text>
<text x="180.3" y="174.9">22K</text>
<text x="193.5" y="174.9">GND</text>
<text x="203.7" y="174.9">GND</text>
<text x="213.9" y="174.9">GND</text>
<text x="334" y="174.9">100K</text>
<text x="354.8" y="176.1">GND</text>
<text x="114.4" y="185">U4</text>
<text x="150.4" y="183.7">GND</text>
<text x="177" y="185">GND</text>
<text x="226.6" y="182.5">GND</text>
<text x="307.8" y="183.7">GND</text>
<text x="361.2" y="183.7">GND</text>
<text x="109.2" y="187.6">ME2805A293XG</text>
<text x="330.7" y="186.3">GND</text>
<text x="108.5" y="195.2">VIN</text>
<text x="117.8" y="195.2">VOUT</text>
<text x="116.4" y="198.9" transform="rotate(-90 116.4 198.9)">VSS</text>
<text x="134.6" y="202.8">100nF</text>
<text x="134.6" y="200.3">C51</text>
<text x="113.5" y="211.7">GND</text>
<text x="130" y="215.5">GND</text>
</g>
<g font-size="1.8" fill="#989898">
<text x="209.4" y="57">R32</text>
<text x="110.1" y="181.2">R25</text>
<text x="117.1" y="181.2">100K</text>
</g>
<g font-size="1.8" fill="#a1a1a1">
<text x="213.2" y="55.5">5%</text>
<text x="216.1" y="57">0R</text>
<text x="114.1" y="179.9">5%</text>
</g>
<g font-size="1.8" fill="#840084">
<text x="210.4" y="65.6">30V;4.3A</text>
<text x="237.5" y="66.9">1%</text>
<text x="69.9" y="77.1">X5R</text>
<text x="78.7" y="77.1">X7R</text>
<text x="179.1" y="75.8">X7R</text>
<text x="190.5" y="75.8">X5R</text>
<text x="69.9" y="79.6">25V</text>
<text x="78.7" y="79.6">16V</text>
<text x="154.8" y="80.9">5%</text>
<text x="179.1" y="78.3">16V</text>
<text x="190.5" y="78.3">25V</text>
<text x="207" y="83.4">5%</text>
<text x="228.6" y="83.4">X5R</text>
<text x="299.7" y="82.1">X5R</text>
<text x="353.1" y="82.1">X7R</text>
<text x="365.8" y="80.9">1%</text>
<text x="86.4" y="84.7">5%</text>
<text x="228.6" y="86">10V</text>
<text x="237.5" y="86">1%</text>
<text x="299.7" y="84.7">10V</text>
<text x="321.3" y="87.2">5%</text>
<text x="353.1" y="84.7">16V</text>
<text x="97.8" y="91">5%</text>
<text x="104.1" y="91">5%</text>
<text x="365.8" y="92.3">1%</text>
<text x="375.9" y="91">X7R</text>
<text x="375.9" y="93.6">50V</text>
<text x="186.5" y="96.1">5%</text>
<text x="189.4" y="97.4">1K</text>
<text x="209.6" y="101.2">200mA</text>
<text x="198.1" y="111.4">5%</text>
<text x="169.3" y="153.3">5.2A</text>
<text x="82.6" y="163.4">X5R</text>
<text x="82.6" y="166">25V</text>
<text x="92.7" y="163.4">X5R</text>
<text x="92.7" y="166">25V</text>
<text x="180.3" y="166">1%</text>
<text x="189.2" y="164.7">NPO</text>
<text x="189.2" y="167.2">50V</text>
<text x="198.1" y="164.7">X7R</text>
<text x="198.1" y="167.2">16V</text>
<text x="208.3" y="164.7">X5R</text>
<text x="208.3" y="167.2">25V</text>
<text x="218.4" y="164.7">X5R</text>
<text x="218.4" y="167.2">25V</text>
<text x="312.4" y="172.3">X5R</text>
<text x="365.8" y="172.3">X5R</text>
<text x="180.3" y="177.4">1%</text>
<text x="312.4" y="174.9">10V</text>
<text x="334" y="177.4">5%</text>
<text x="365.8" y="174.9">10V</text>
<text x="112.8" y="190.1">2.93V</text>
<text x="134.6" y="205.3">X7R</text>
<text x="134.6" y="207.9">16V</text>
</g>
<g font-size="1.8" fill="#a90000">
<text x="119.9" y="67.1">2</text>
<text x="119.9" y="69.6">6</text>
<text x="142.8" y="67.1">3</text>
<text x="142.8" y="69.6">4</text>
<text x="249.5" y="69.6">3</text>
<text x="323.9" y="69.6">A2</text>
<text x="339.1" y="69.6">A1</text>
<text x="119.3" y="72.1">13</text>
<text x="119.3" y="77.2">12</text>
<text x="119.9" y="74.7">1</text>
<text x="142.2" y="74.7">15</text>
<text x="142.2" y="77.2">14</text>
<text x="142.8" y="72.1">5</text>
<text x="249.5" y="74.7">1</text>
<text x="249.5" y="72.1">2</text>
<text x="323.8" y="74.7">B2</text>
<text x="339" y="74.7">B1</text>
<text x="119.3" y="79.8">11</text>
<text x="119.9" y="82.3">7</text>
<text x="142.2" y="79.8">16</text>
<text x="142.8" y="82.3">9</text>
<text x="119.3" y="84.8">10</text>
<text x="142.8" y="84.8">8</text>
<text x="131.8" y="90.2" transform="rotate(-90 131.8 90.2)">17</text>
<text x="221" y="106.4">CH1A</text>
<text x="233.7" y="106.4">CH2A</text>
<text x="220.8" y="110.2">COM1</text>
<text x="233.5" y="110.2">COM2</text>
<text x="220.9" y="114">CH1B</text>
<text x="233.6" y="114">CH2B</text>
<text x="142.8" y="154.7">8</text>
<text x="160.6" y="154.7">2</text>
<text x="142.8" y="159.8">7</text>
<text x="160.6" y="159.8">4</text>
<text x="336.6" y="159.8">A2</text>
<text x="351.8" y="159.8">A1</text>
<text x="142.8" y="164.8">5</text>
<text x="160.6" y="164.8">1</text>
<text x="336.5" y="164.8">B2</text>
<text x="351.7" y="164.8">B1</text>
<text x="142.8" y="169.9">6</text>
<text x="160.6" y="169.9">3</text>
<text x="152.1" y="174.7" transform="rotate(-90 152.1 174.7)">9</text>
<text x="106" y="194.1">3</text>
<text x="123.8" y="194.1">2</text>
<text x="115.3" y="201.4" transform="rotate(-90 115.3 201.4)">1</text>
</g>
<g font-size="1.8" fill="#0f0f0f">
<text x="109.2" y="74.6">VSYS</text>
<text x="149.9" y="77.1">VBAT</text>
<text x="241.3" y="72">NTC</text>
<text x="109.2" y="82.2">NTC</text>
</g>
<g font-size="1.4" fill="#a90000">
<text x="154.3" y="67.1">1</text>
<text x="161.9" y="67.1">2</text>
<text x="167" y="154.7">1</text>
<text x="174.6" y="154.7">2</text>
</g>
<g font-size="1.1" fill="#840000">
<text x="212.6" y="70.6" transform="rotate(-90 212.6 70.6)">D</text>
<text x="218" y="70.6" transform="rotate(-90 218 70.6)">S</text>
<text x="214.8" y="73.4" transform="rotate(-90 214.8 73.4)">G</text>
<text x="205" y="95.8">D</text>
<text x="202.1" y="98">G</text>
<text x="205" y="101.2">S</text>
</g>
</svg>
